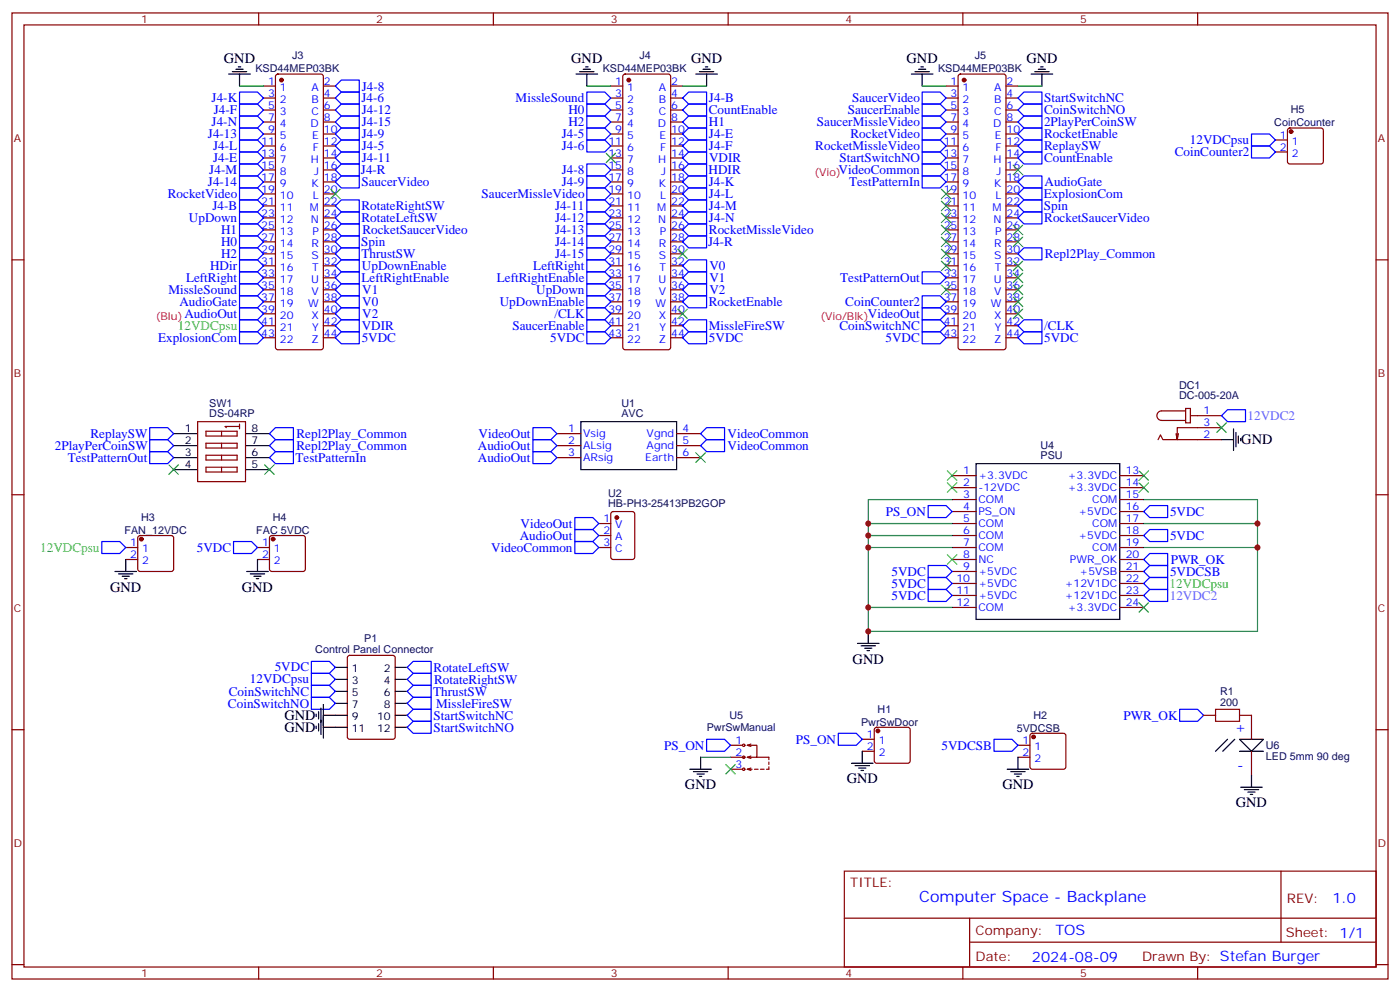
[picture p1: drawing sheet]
<svg xmlns="http://www.w3.org/2000/svg" width="412mm" height="292mm" viewBox="0 0 412 292" stroke-linecap="round" stroke-linejoin="round" font-family="sans-serif">
<g fill="none" stroke="#870000" stroke-width=".35">
<path d="M3.5 3.8h405.4v284.3h-405.4zM7.1 7.3h398.2v277.3h-398.2zM76.2 3.8v3.5M145.3 3.8v3.5M214.5 3.8v3.5M283.6 3.8v3.5M352.8 3.8v3.5M77.6 25.3h3.5M77.6 28.9h3.5M77.6 32.4h3.5M77.6 35.9h3.5M77.6 39.4h3.5"/>
<path d="M81.4 22l.4-.2h12.7l.5 .2 .2 .5v79.7l-.2 .5-.5 .2h-12.7l-.5-.2-.2-.5v-79.7zM95.2 25.3h3.6M95.2 28.9h3.6M95.2 32.4h3.6M95.2 35.9h3.6M95.2 39.4h3.6M179.9 25.3h3.5M179.9 28.9h3.5M179.9 32.4h3.5M179.9 35.9h3.5M179.9 39.4h3.5M183.7 22l.4-.2h12.7l.5 .2 .3 .5v79.7l-.3 .5-.5 .2h-12.7l-.4-.2-.3-.5v-79.7z"/>
<path d="M197.6 25.3h3.5M197.6 28.9h3.5M197.6 32.4h3.5M197.6 35.9h3.5M197.6 39.4h3.5M278.7 25.3h3.5M278.7 28.9h3.5M278.7 32.4h3.5M278.7 35.9h3.5M278.7 39.4h3.5M282.5 22l.4-.2h12.7l.5 .2 .2 .5v79.7l-.2 .5-.5 .2h-12.7l-.5-.2-.2-.5v-79.7zM296.3 25.3h3.6"/>
<path d="M296.3 28.9h3.6M296.3 32.4h3.6M296.3 35.9h3.6M296.3 39.4h3.6M379.5 37.9l.4-.2h9.2l.5 .2 .2 .5v9.2l-.2 .5-.5 .2h-9.2l-.5-.3-.2-.4v-9.2zM77.6 43h3.5M77.6 46.5h3.5M77.6 50h3.5M77.6 53.6h3.5M77.6 57.1h3.5M95.2 43h3.6M95.2 46.5h3.6"/>
<path d="M95.2 50h3.6M95.2 53.6h3.6M95.2 57.1h3.6M179.9 43h3.5M179.9 46.5h3.5M179.9 50h3.5M179.9 53.6h3.5M179.9 57.1h3.5M197.6 43h3.5M197.6 46.5h3.5M197.6 50h3.5M197.6 53.6h3.5"/>
<path d="M197.6 57.1h3.5M278.7 43h3.5M278.7 46.5h3.5M278.7 50h3.5M278.7 53.6h3.5M278.7 57.1h3.5M296.3 43h3.6M296.3 46.5h3.6M296.3 50h3.6M296.3 53.6h3.6M296.3 57.1h3.6M375.7 41.2h3.5"/>
<path d="M375.7 44.7h3.5M3.5 76.5h3.6M77.6 78.2h3.5M77.6 74.7h3.5M77.6 71.2h3.5M77.6 67.7h3.5M77.6 60.6h3.5M77.6 64.1h3.5M95.2 78.2h3.6M95.2 74.7h3.6M95.2 71.2h3.6M95.2 67.7h3.6"/>
<path d="M95.2 60.6h3.6M95.2 64.1h3.6M179.9 78.2h3.5M179.9 74.7h3.5M179.9 71.2h3.5M179.9 67.7h3.5M179.9 60.6h3.5M179.9 64.1h3.5M197.6 78.2h3.5M197.6 74.7h3.5M197.6 71.2h3.5M197.6 67.7h3.5"/>
<path d="M197.6 60.6h3.5M197.6 64.1h3.5M278.7 78.2h3.5M278.7 74.7h3.5M278.7 71.2h3.5M278.7 67.7h3.5M278.7 60.6h3.5M278.7 64.1h3.5M296.3 78.2h3.6M296.3 74.7h3.6M296.3 71.2h3.6M296.3 67.7h3.6"/>
<path d="M296.3 60.6h3.6M296.3 64.1h3.6M405.3 76.5h3.6M77.6 99.4h3.5M77.6 95.9h3.5M77.6 92.4h3.5M77.6 88.8h3.5M77.6 85.3h3.5M77.6 81.8h3.5M95.2 99.4h3.6M95.2 95.9h3.6M95.2 92.4h3.6"/>
<path d="M95.2 88.8h3.6M95.2 85.3h3.6M95.2 81.8h3.6M179.9 99.4h3.5M179.9 95.9h3.5M179.9 92.4h3.5M179.9 88.8h3.5M179.9 85.3h3.5M179.9 81.8h3.5M197.6 99.4h3.5M197.6 95.9h3.5M197.6 92.4h3.5"/>
<path d="M197.6 88.8h3.5M197.6 85.3h3.5M197.6 81.8h3.5M278.7 99.4h3.5M278.7 95.9h3.5M278.7 92.4h3.5M278.7 88.8h3.5M278.7 85.3h3.5M278.7 81.8h3.5M296.3 99.4h3.6M296.3 95.9h3.6M296.3 92.4h3.6"/>
<path d="M296.3 88.8h3.6M296.3 85.3h3.6M296.3 81.8h3.6M58.2 124.1h14.1v17.6h-14.1zM60.7 126.9h9.1v1.4h-9.1zM60.7 130.5h9.1v1.4h-9.1zM60.7 134h9.1v1.4h-9.1zM60.7 137.5h9.1v1.4h-9.1zM65.3 126.9v1.4M65.3 130.5v1.4M65.3 134v1.4M65.3 137.5v1.4"/>
<path d="M70.6 125.5h-4.3l.4 .4M70.6 124.8v1.4M164 127.6h7.1M164 131.2h7.1M164 134.7h7.1M199.3 127.6h7.1M199.3 131.2h7.1M199.3 134.7h7.1M280.5 140h7M329.8 140h7.1M341.1 129.4l.7-1.4 .7 1.4h17.3M347.1 127.6l-.3 1.8"/>
<path d="M349.2 120.2h1.5v4.3h-1.5zM349.2 120.9h-7a1.41 1.41 0 0 0-1.4 1.4 1.41 1.41 0 0 0 1.4 1.5h7M350.7 122.3h9.1M359.8 125.9h-13v3.5l-.4-1.8M3.5 145.6h3.6M40.8 157.8l.5-.2h9.1l.5 .2 .3 .5v9.2l-.3 .5-.5 .2h-9.1l-.5-.2-.2-.5v-9.2zM79.6 157.8l.5-.2h9.2l.5 .2 .2 .5v9.2l-.3 .5-.4 .2h-9.2l-.5-.2-.2-.5v-9.2zM176.4 154.1h3.5M176.4 157.6h3.5M180.2 150.8l.4-.2h5.7l.6 .4 .1 13-.5 .6-5.9 .1-.6-.5-.1-12.9zM280.5 154.1h7M280.5 157.6h7"/>
<path d="M280.5 143.5h7M280.5 147h7M280.5 150.6h7M329.8 154.1h7.1M329.8 157.6h7.1M329.8 143.5h7.1M329.8 147h7.1M329.8 150.6h7.1M405.3 145.6h3.6M37 161.1h3.6M37 164.7h3.6M75.8 161.1h3.6"/>
<path d="M75.8 164.7h3.6M176.4 161.1h3.5M280.5 161.1h7M280.5 164.7h7M280.5 168.2h7M280.5 171.7h7M280.5 175.3h7M280.5 178.8h7M329.8 161.1h7.1M329.8 164.7h7.1M329.8 168.2h7.1M329.8 171.7h7.1"/>
<path d="M329.8 175.3h7.1M329.8 178.8h7.1M102.5 193.1l.5-.2h12.7l.7 .4v23.6l-.4 .6-13 .1-.6-.5-.1-23.5zM3.5 214.8h3.6M215.2 219.4h3.5M220.1 219.4h2.9v3.5h-2.9M220.1 219.4l1.1 .3M221.2 219l-1.1 .4M254 217.6h3.5M257.8 214.3l.4-.2h9.2l.5 .2 .2 .5v9.1l-.2 .5-.5 .2h-9.2l-.5-.2-.2-.5v-9.1zM299.9 219.4h3.5M303.6 216l.5-.2h9.2l.5 .2 .2 .5v9.2l-.3 .5-.4 .2h-9.2l-.5-.2-.2-.5v-9.2z"/>
<path d="M354.5 210.5h3.6M365.1 210.5h3.6v7.1M405.3 214.8h3.6M215.2 222.9h4.2M215.2 226.4h3.5M220.1 226.4h1.4M220.1 222.9l1.1 .3M220.1 226.4l1.1 .4M221.2 222.5l-1.1 .4M221.2 226.1l-1.1 .3M222.2 226.4h1.1M223 222.9h3.5v.7"/>
<path d="M224 226.4h1.1M226.5 225.7v.7h-.7M226.5 224.3v.7M254 221.1h3.5M299.9 222.9h3.5M368.7 221.1v7.1M248.7 256.4h156.6v28.2h-156.6zM377.3 256.4v20.9M248.7 270.2h156.5M285.6 277.3h119.6M285.6 270.2v14.2M3.5 283.9h3.6"/>
<path d="M76.2 284.6v3.5M145.3 284.6v3.5M214.5 284.6v3.5M283.6 284.6v3.5M352.8 284.6v3.5M405.3 283.9h3.6"/>
<circle cx="219.1" cy="219.4" r=".35"/>
<circle cx="219.1" cy="226.4" r=".35"/>
<circle cx="219.1" cy="222.9" r=".35"/>
</g>
<g fill="#870000" stroke="#870000" stroke-width=".35">
<circle cx="82.9" cy="23.6" r=".53"/>
<circle cx="185.2" cy="23.6" r=".53"/>
<circle cx="284" cy="23.6" r=".53"/>
<circle cx="181.7" cy="152.3" r=".53"/>
<circle cx="258.6" cy="215.1" r=".53"/>
<circle cx="304.4" cy="216.9" r=".53"/>
<circle cx="41.6" cy="158.7" r=".53"/>
<circle cx="80.4" cy="158.7" r=".53"/>
<circle cx="380.3" cy="38.7" r=".53"/>
</g>
<g fill="none" stroke="#000" stroke-width=".35">
<path d="M70.2 19.7h.7M172.5 19.7h.7M207.8 19.7h.7M271.3 19.7h.7M306.6 19.7h.7M67.4 21.8h6.3M68.4 21.1h4.3M69.5 20.4h2.1M70.6 21.8v3.5M169.7 21.8h6.3M170.7 21.1h4.3M171.8 20.4h2.1"/>
<path d="M172.9 21.8v3.5M205 21.8h6.3M206 21.1h4.3M207.1 20.4h2.1M208.1 21.8v3.5M268.5 21.8h6.3M269.5 21.1h4.3M270.6 20.4h2.1M271.6 21.8v3.5M303.7 21.8h6.4M304.8 21.1h4.2M305.9 20.4h2.1"/>
<path d="M306.9 21.8v3.5M51.2 127.6h7M51.2 131.2h7M51.2 134.7h7M51.2 138.2h7M72.3 127.6h7.1M72.3 131.2h7.1M72.3 134.7h7.1M72.3 138.2h7.1M171.1 124.1h28.2v14.1h-28.2zM287.5 136.5h42.3v45.8h-42.3zM359.8 129.4h3.6"/>
<path d="M363.4 126.2v6.4M364.1 127.3v4.2M364.8 128.3v2.2M365.5 129v.8M33.9 168.2h6.3M34.9 168.9h4.3M36 169.6h2.1M36.7 170.3h.7M37 164.7v3.5M72.7 168.2h6.3M73.7 168.9h4.3M74.8 169.6h2.1"/>
<path d="M75.5 170.3h.7M75.8 164.7v3.5M98.8 196.4h3.5M98.8 200h3.5M116.4 196.4h3.5M116.4 200h3.5M252.6 189.4h6.3M253.6 190.1h4.3M254.7 190.8h2.1M255.4 191.5h.7M255.8 185.8v3.6M93.1 210.2v.7"/>
<path d="M93.1 213.7v.7M93.8 209.5v2.1M93.8 213v2.1M94.5 208.4v7.8M95.2 214.1h7.1M95.2 210.5h7.1M95.2 207.4v9.8M98.8 203.5h3.5M98.8 207h3.5M116.4 214.1h3.5M116.4 210.5h3.5M116.4 203.5h3.5"/>
<path d="M116.4 207h3.5M361.6 217.6l-3.5 3.5M363.7 217.6l-3.5 3.5M365.1 217.6h7.1l-3.5 3.5zM203.2 226.4h6.3M204.3 227.1h4.2M205.3 227.8h2.1M206 228.5h.7M206.4 222.9v3.5M250.8 224.6h6.4M251.9 225.4h4.2M252.9 226.1h2.2"/>
<path d="M253.6 226.8h.8M254 221.1v3.5M296.7 226.4h6.3M297.7 227.1h4.3M298.8 227.8h2.1M299.5 228.5h.7M299.9 222.9v3.5M365.1 221.1h7.1M365.5 231.7h6.3M366.5 232.4h4.3M367.6 233.1h2.1M368.3 233.8h.7"/>
<path d="M368.7 228.2v3.5"/>
</g>
<g fill="none" stroke="#00f" stroke-width=".35">
<path d="M70.6 27.1h5.2l1.8 1.8-1.8 1.7h-5.2zM70.6 30.6h5.2l1.8 1.8-1.8 1.7h-5.2zM70.6 34.1h5.2l1.8 1.8-1.8 1.8h-5.2zM70.6 37.7h5.2l1.8 1.7-1.8 1.8h-5.2zM98.8 39.4l1.7-1.7h5.3v3.5h-5.3zM100.5 23.6h5.3v3.5h-5.3l-1.7-1.8zM100.5 27.1h5.3v3.5h-5.3l-1.7-1.7zM100.5 30.6h5.3v3.5h-5.3l-1.7-1.7zM100.5 34.1h5.3v3.6h-5.3l-1.7-1.8zM172.9 27.1h5.3l1.7 1.8-1.7 1.7h-5.3zM172.9 30.6h5.3l1.7 1.8-1.7 1.7h-5.3zM172.9 34.1h5.3l1.7 1.8-1.7 1.8h-5.3z"/>
<path d="M172.9 37.7h5.3l1.7 1.7-1.7 1.8h-5.3zM201.1 39.4l1.7-1.7h5.3v3.5h-5.3zM202.8 30.6h5.3v3.5h-5.3l-1.7-1.7zM202.8 34.1h5.3v3.6h-5.3l-1.7-1.8zM202.8 27.1h5.3v3.5h-5.3l-1.7-1.7zM271.6 27.1h5.3l1.8 1.8-1.8 1.7h-5.3zM271.6 30.6h5.3l1.8 1.8-1.8 1.7h-5.3zM271.6 34.1h5.3l1.8 1.8-1.8 1.8h-5.3zM271.6 37.7h5.3l1.8 1.7-1.8 1.8h-5.3zM299.9 28.9l1.7-1.8h5.3v3.5h-5.3zM299.9 32.4l1.7-1.8h5.3v3.5h-5.3zM299.9 35.9l1.7-1.8h5.3v3.6h-5.3z"/>
<path d="M299.9 39.4l1.7-1.7h5.3v3.5h-5.3zM368.7 39.4h5.2l1.8 1.8-1.8 1.8h-5.2zM70.6 55.3h5.2l1.8 1.8-1.8 1.7h-5.2zM70.6 41.2h5.2l1.8 1.8-1.8 1.7h-5.2zM70.6 44.7h5.2l1.8 1.8-1.8 1.8h-5.2zM70.6 48.3h5.2l1.8 1.7-1.8 1.8h-5.2zM70.6 51.8h5.2l1.8 1.8-1.8 1.7h-5.2zM70.6 58.8h5.2l1.8 1.8-1.8 1.8h-5.2zM98.8 53.6l1.7-1.8h5.3v3.5h-5.3zM98.8 43l1.7-1.8h5.3v3.5h-5.3zM98.8 46.5l1.7-1.8h5.3v3.6h-5.3zM100.5 48.3h5.3v3.5h-5.3l-1.7-1.8z"/>
<path d="M172.9 55.3h5.3l1.7 1.8-1.7 1.7h-5.3zM172.9 48.3h5.3l1.7 1.7-1.7 1.8h-5.3zM172.9 41.2h5.3l1.7 1.8-1.7 1.7h-5.3zM172.9 51.8h5.3l1.7 1.8-1.7 1.7h-5.3zM172.9 58.8h5.3l1.7 1.8-1.7 1.8h-5.3zM201.1 46.5l1.7-1.8h5.3v3.6h-5.3zM201.1 53.6l1.7-1.8h5.3v3.5h-5.3zM201.1 43l1.7-1.8h5.3v3.5h-5.3zM201.1 57.1l1.7-1.8h5.3v3.5h-5.3zM202.8 48.3h5.3v3.5h-5.3l-1.7-1.8zM271.6 41.2h5.3l1.8 1.8-1.8 1.7h-5.3zM271.6 44.7h5.3l1.8 1.8-1.8 1.8h-5.3z"/>
<path d="M271.6 48.3h5.3l1.8 1.7-1.8 1.8h-5.3zM271.6 51.8h5.3l1.8 1.8-1.8 1.7h-5.3zM299.9 43l1.7-1.8h5.3v3.5h-5.3zM299.9 46.5l1.7-1.8h5.3v3.6h-5.3zM299.9 53.6l1.7-1.8h5.3v3.5h-5.3zM299.9 57.1l1.7-1.8h5.3v3.5h-5.3zM368.7 43h5.2l1.8 1.7-1.8 1.8h-5.2zM70.6 62.4h5.2l1.8 1.7-1.8 1.8h-5.2zM70.6 65.9h5.2l1.8 1.8-1.8 1.7h-5.2zM70.6 69.4h5.2l1.8 1.8-1.8 1.8h-5.2zM70.6 73h5.2l1.8 1.7-1.8 1.8h-5.2zM70.6 76.5h5.2l1.8 1.7-1.8 1.8h-5.2z"/>
<path d="M98.8 60.6l1.7-1.8h5.3v3.6h-5.3zM98.8 64.1l1.7-1.7h5.3v3.5h-5.3zM98.8 71.2l1.7-1.8h5.3v3.6h-5.3zM98.8 74.7l1.7-1.7h5.3v3.5h-5.3zM98.8 78.2l1.7-1.7h5.3v3.5h-5.3zM100.5 65.9h5.3v3.5h-5.3l-1.7-1.7zM172.9 76.5h5.3l1.7 1.7-1.7 1.8h-5.3zM172.9 65.9h5.3l1.7 1.8-1.7 1.7h-5.3zM172.9 69.4h5.3l1.7 1.8-1.7 1.8h-5.3zM172.9 62.4h5.3l1.7 1.7-1.7 1.8h-5.3zM172.9 73h5.3l1.7 1.7-1.7 1.8h-5.3zM201.1 78.2l1.7-1.7h5.3v3.5h-5.3z"/>
<path d="M201.1 64.1l1.7-1.7h5.3v3.5h-5.3zM201.1 60.6l1.7-1.8h5.3v3.6h-5.3zM201.1 71.2l1.7-1.8h5.3v3.6h-5.3zM202.8 65.9h5.3v3.5h-5.3l-1.7-1.7zM299.9 60.6l1.7-1.8h5.3v3.6h-5.3zM299.9 64.1l1.7-1.7h5.3v3.5h-5.3zM299.9 74.7l1.7-1.7h5.3v3.5h-5.3zM70.6 80h5.2l1.8 1.8-1.8 1.7h-5.2zM70.6 83.5h5.2l1.8 1.8-1.8 1.8h-5.2zM70.6 87.1h5.2l1.8 1.7-1.8 1.8h-5.2zM70.6 90.6h5.2l1.8 1.8-1.8 1.7h-5.2zM70.6 94.1h5.2l1.8 1.8-1.8 1.7h-5.2z"/>
<path d="M70.6 97.6h5.2l1.8 1.8-1.8 1.8h-5.2zM98.8 81.8l1.7-1.8h5.3v3.5h-5.3zM98.8 85.3l1.7-1.8h5.3v3.6h-5.3zM98.8 88.8l1.7-1.7h5.3v3.5h-5.3zM98.8 92.4l1.7-1.8h5.3v3.5h-5.3zM98.8 95.9l1.7-1.8h5.3v3.5h-5.3zM100.5 97.6h5.3v3.6h-5.3l-1.7-1.8zM172.9 97.6h5.3l1.7 1.8-1.7 1.8h-5.3zM172.9 80h5.3l1.7 1.8-1.7 1.7h-5.3zM172.9 83.5h5.3l1.7 1.8-1.7 1.8h-5.3zM172.9 87.1h5.3l1.7 1.7-1.7 1.8h-5.3zM172.9 90.6h5.3l1.7 1.8-1.7 1.7h-5.3z"/>
<path d="M172.9 94.1h5.3l1.7 1.8-1.7 1.7h-5.3zM201.1 81.8l1.7-1.8h5.3v3.5h-5.3zM201.1 85.3l1.7-1.8h5.3v3.6h-5.3zM201.1 88.8l1.7-1.7h5.3v3.5h-5.3zM201.1 95.9l1.7-1.8h5.3v3.5h-5.3zM202.8 97.6h5.3v3.6h-5.3l-1.7-1.8zM271.6 97.6h5.3l1.8 1.8-1.8 1.8h-5.3zM271.6 80h5.3l1.8 1.8-1.8 1.7h-5.3zM271.6 87.1h5.3l1.8 1.7-1.8 1.8h-5.3zM271.6 90.6h5.3l1.8 1.8-1.8 1.7h-5.3zM271.6 94.1h5.3l1.8 1.8-1.8 1.7h-5.3zM299.9 99.4l1.7-1.8h5.3v3.6h-5.3z"/>
<path d="M299.9 95.9l1.7-1.8h5.3v3.5h-5.3zM44.1 125.9h5.3l1.8 1.7-1.8 1.8h-5.3zM44.1 129.4h5.3l1.8 1.8-1.8 1.7h-5.3zM44.1 132.9h5.3l1.8 1.8-1.8 1.8h-5.3zM79.4 127.6l1.7-1.7h5.3v3.5h-5.3zM79.4 131.2l1.7-1.8h5.3v3.5h-5.3zM79.4 134.7l1.7-1.8h5.3v3.6h-5.3zM157 125.9h5.3l1.7 1.7-1.7 1.8h-5.3zM157 129.4h5.3l1.7 1.8-1.7 1.7h-5.3zM157 132.9h5.3l1.7 1.8-1.7 1.8h-5.3zM206.4 127.6l1.7-1.7h5.3v3.5h-5.3zM206.4 131.2l1.7-1.8h5.3v3.5h-5.3z"/>
<path d="M361.6 120.6h5.3v3.5h-5.3l-1.8-1.8zM30 159.4h5.3l1.7 1.7-1.7 1.8h-5.3zM68.8 159.4h5.3l1.7 1.7-1.7 1.8h-5.3zM169.3 152.3h5.3l1.8 1.8-1.8 1.8h-5.3zM169.3 155.9h5.3l1.8 1.7-1.8 1.8h-5.3zM169.3 159.4h5.3l1.8 1.7-1.8 1.8h-5.3zM273.4 148.8h5.3l1.8 1.8-1.8 1.7h-5.3zM336.9 157.6l1.8-1.7h5.3v3.5h-5.3zM338.7 148.8h5.3v3.5h-5.3l-1.8-1.7zM273.4 173.5h5.3l1.8 1.8-1.8 1.7h-5.3zM273.4 166.4h5.3l1.8 1.8-1.8 1.8h-5.3zM273.4 170h5.3l1.8 1.7-1.8 1.8h-5.3z"/>
<path d="M336.9 175.3l1.8-1.8h5.3v3.5h-5.3zM336.9 171.7l1.8-1.7h5.3v3.5h-5.3zM336.9 168.2l1.8-1.8h5.3v3.6h-5.3zM336.9 164.7l1.8-1.8h5.3v3.5h-5.3zM91.7 194.7h5.3l1.8 1.7-1.8 1.8h-5.3zM91.7 198.2h5.3l1.8 1.8-1.8 1.7h-5.3zM119.9 196.4l1.8-1.7h5.3v3.5h-5.3zM119.9 200l1.8-1.8h5.3v3.5h-5.3zM91.7 201.7h5.3l1.8 1.8-1.8 1.7h-5.3zM91.7 205.2h5.3l1.8 1.8-1.8 1.8h-5.3zM119.9 207l1.8-1.8h5.3v3.6h-5.3zM119.9 214.1l1.8-1.8h5.3v3.5h-5.3z"/>
<path d="M119.9 203.5l1.8-1.8h5.3v3.5h-5.3zM119.9 210.5l1.8-1.7h5.3v3.5h-5.3zM208.1 217.6h5.3l1.8 1.8-1.8 1.7h-5.3zM246.9 215.8h5.3l1.8 1.8-1.8 1.8h-5.3zM292.8 217.6h5.3l1.8 1.8-1.8 1.7h-5.3zM347.5 208.8h5.3l1.7 1.7-1.7 1.8h-5.3z"/>
</g>
<g fill="none" stroke="#3c3" stroke-width=".35">
<path d="M97.4 55.7l2.8 2.8M100.2 55.7l-2.8 2.8M178.5 45.1l2.8 2.8M181.3 45.1l-2.8 2.8M277.3 59.2l2.8 2.8M277.3 55.7l2.8 2.8M280.1 55.7l-2.8 2.8M280.1 59.2l-2.8 2.8M298.4 48.6l2.9 2.8M301.3 48.6l-2.9 2.8M199.7 73.3l2.8 2.8M202.5 73.3l-2.8 2.8"/>
<path d="M277.3 62.7l2.8 2.8M277.3 66.3l2.8 2.8M277.3 73.3l2.8 2.8M277.3 69.8l2.8 2.8M277.3 76.8l2.8 2.9M280.1 62.7l-2.8 2.8M280.1 66.3l-2.8 2.8M280.1 73.3l-2.8 2.8M280.1 69.8l-2.8 2.8M280.1 76.8l-2.8 2.9M298.4 76.8l2.9 2.9M298.4 69.8l2.9 2.8"/>
<path d="M298.4 66.3l2.9 2.8M301.3 76.8l-2.9 2.9M301.3 69.8l-2.9 2.8M301.3 66.3l-2.9 2.8M199.7 90.9l2.8 2.9M202.5 90.9l-2.8 2.9M277.3 83.9l2.8 2.8M280.1 83.9l-2.8 2.8M298.4 80.4l2.9 2.8M298.4 83.9l2.9 2.8M298.4 87.4l2.9 2.8M298.4 90.9l2.9 2.9"/>
<path d="M301.3 80.4l-2.9 2.8M301.3 83.9l-2.9 2.8M301.3 87.4l-2.9 2.8M301.3 90.9l-2.9 2.9M49.7 136.8l2.9 2.8M52.6 136.8l-2.9 2.8M78 136.8l2.8 2.8M80.8 136.8l-2.8 2.8M205 133.3l2.8 2.8M207.8 133.3l-2.8 2.8M279 138.6l2.9 2.8M281.9 138.6l-2.9 2.8"/>
<path d="M335.5 138.6l2.8 2.8M338.3 138.6l-2.8 2.8M358.4 124.5l2.8 2.8M361.2 124.5l-2.8 2.8M279 142.1l2.9 2.8M281.9 142.1l-2.9 2.8M335.5 142.1l2.8 2.8M338.3 142.1l-2.8 2.8M279 163.3l2.9 2.8M281.9 163.3l-2.9 2.8M335.5 177.4l2.8 2.8M338.3 177.4l-2.8 2.8"/>
<path d="M213.8 225l2.8 2.8M216.6 225l-2.8 2.8"/>
</g>
<g fill="none" stroke="#008700" stroke-width=".35">
<path d="M70.6 25.3h7M172.9 25.3h7M201.1 25.3h7M271.6 25.3h7.1M299.9 25.3h7M255.8 154.1h24.7M255.8 157.6h24.7M280.5 147h-24.7v38.8h114.6v-38.8h-33.5M336.9 154.1h33.5M255.8 161.1h24.7M255.8 178.8h24.7M336.9 161.1h33.5"/>
<path d="M206.4 222.9h8.8"/>
</g>
<path d="M358.1 208.8h7v3.5h-7z" fill="none" stroke="#a10000" stroke-width=".35"/>
<g fill="#c00">
<circle cx="370.4" cy="154.1" r=".88"/>
<circle cx="370.4" cy="161.1" r=".88"/>
<circle cx="255.8" cy="185.8" r=".88"/>
<circle cx="255.8" cy="154.1" r=".88"/>
<circle cx="255.8" cy="161.1" r=".88"/>
<circle cx="255.8" cy="178.8" r=".88"/>
<circle cx="255.8" cy="157.6" r=".88"/>
</g>
<text font-size="4.6" fill="#00f" x="270.8" y="265.4">Computer Space - Backplane</text>
<g font-size="4.2">
<text x="66" y="18.6">GND</text>
<text x="168.3" y="18.6">GND</text>
<text x="203.6" y="18.6">GND</text>
<text x="267.1" y="18.6">GND</text>
<text x="302.3" y="18.6">GND</text>
<text x="365.7" y="130.8">GND</text>
<text x="32.4" y="174.1">GND</text>
<text x="71.3" y="174.1">GND</text>
<text x="251.2" y="195.3">GND</text>
<text x="83.8" y="215.5">GND</text>
<text x="83.8" y="211.9">GND</text>
<text x="201.8" y="232.3">GND</text>
<text x="249.4" y="230.6">GND</text>
<text x="295.3" y="232.3">GND</text>
<text x="364.1" y="237.6">GND</text>
</g>
<g font-size="4.2" fill="#00f">
<text x="363.7" y="215.5">+</text>
<text x="364.4" y="226.8">-</text>
<text x="392.5" y="265.7">1.0</text>
<text x="310.9" y="275.2">TOS</text>
<text x="304" y="283">2024-08-09</text>
</g>
<g font-size="3.9" fill="#00f">
<text x="106.5" y="26.6">J4-8</text>
<text x="62.3" y="30.1">J4-K</text>
<text x="63" y="33.6">J4-F</text>
<text x="106.5" y="30.2">J4-6</text>
<text x="106.5" y="33.7">J4-12</text>
<text x="151.9" y="30.1">MissleSound</text>
<text x="167.4" y="33.6">H0</text>
<text x="208.8" y="33.6">CountEnable</text>
<text x="208.8" y="30.1">J4-B</text>
<text x="249.7" y="33.6">SaucerEnable</text>
<text x="251" y="30.1">SaucerVideo</text>
<text x="307.6" y="33.6">CoinSwitchNO</text>
<text x="307.6" y="30.1">StartSwitchNC</text>
<text x="61.2" y="40.7">J4-13</text>
<text x="62.3" y="37.2">J4-N</text>
<text x="106.5" y="37.2">J4-15</text>
<text x="106.5" y="40.7">J4-9</text>
<text x="165.5" y="40.7">J4-5</text>
<text x="167.4" y="37.2">H2</text>
<text x="208.8" y="37.1">H1</text>
<text x="208.8" y="40.7">J4-E</text>
<text x="240.6" y="37.1">SaucerMissleVideo</text>
<text x="250.5" y="40.7">RocketVideo</text>
<text x="307.5" y="37.1">2PlayPerCoinSW</text>
<text x="307.6" y="40.7">RocketEnable</text>
<text x="62.7" y="44.2">J4-L</text>
<text x="62.7" y="47.8">J4-E</text>
<text x="106.5" y="44.3">J4-5</text>
<text x="106.5" y="47.8">J4-11</text>
<text x="165.5" y="44.2">J4-6</text>
<text x="208.8" y="44.2">J4-F</text>
<text x="208.9" y="47.7">VDIR</text>
<text x="240.2" y="44.2">RocketMissleVideo</text>
<text x="247.3" y="47.7">StartSwitchNO</text>
<text x="307.5" y="44.2">ReplaySW</text>
<text x="307.5" y="47.7">CountEnable</text>
<text x="346" y="46">CoinCounter2</text>
<text x="350.5" y="42.4">12VDCpsu</text>
<text x="61.7" y="51.3">J4-M</text>
<text x="106.3" y="51.3">J4-R</text>
<text x="165.5" y="51.3">J4-8</text>
<text x="208.7" y="51.2">HDIR</text>
<text x="247" y="51.3">VideoCommon</text>
<text x="49.4" y="58.3">RocketVideo</text>
<text x="61.2" y="54.8">J4-14</text>
<text x="106.5" y="54.8">SaucerVideo</text>
<text x="141.8" y="58.3">SaucerMissleVideo</text>
<text x="165.5" y="54.8">J4-9</text>
<text x="208.8" y="54.8">J4-K</text>
<text x="208.8" y="58.3">J4-L</text>
<text x="250.1" y="54.8">TestPatternIn</text>
<text x="307.5" y="58.3">ExplosionCom</text>
<text x="307.7" y="54.8">AudioGate</text>
<text x="55.6" y="65.4">UpDown</text>
<text x="62.6" y="61.9">J4-B</text>
<text x="106.5" y="61.8">RotateRightSW</text>
<text x="106.5" y="65.3">RotateLeftSW</text>
<text x="163.5" y="65.4">J4-12</text>
<text x="163.5" y="61.8">J4-11</text>
<text x="208.8" y="65.4">J4-N</text>
<text x="208.8" y="61.8">J4-M</text>
<text x="307.5" y="61.8">Spin</text>
<text x="307.6" y="65.3">RocketSaucerVideo</text>
<text x="65.1" y="68.9">H1</text>
<text x="106.7" y="68.9">RocketSaucerVideo</text>
<text x="163.5" y="68.9">J4-13</text>
<text x="208.8" y="68.9">RocketMissleVideo</text>
<text x="65.1" y="72.5">H0</text>
<text x="65.1" y="76">H2</text>
<text x="106.4" y="72.4">Spin</text>
<text x="106.5" y="75.9">ThrustSW</text>
<text x="163.5" y="72.4">J4-14</text>
<text x="163.5" y="76">J4-15</text>
<text x="208.6" y="72.5">J4-R</text>
<text x="307.8" y="76">Repl2Play_Common</text>
<text x="54.8" y="83">LeftRight</text>
<text x="61.9" y="79.5">HDir</text>
<text x="106.5" y="83">LeftRightEnable</text>
<text x="106.6" y="79.5">UpDownEnable</text>
<text x="146.3" y="83">LeftRightEnable</text>
<text x="157.1" y="79.5">LeftRight</text>
<text x="209" y="79.5">V0</text>
<text x="209" y="83">V1</text>
<text x="247.5" y="83">TestPatternOut</text>
<text x="49.6" y="86.6">MissleSound</text>
<text x="106.7" y="86.5">V1</text>
<text x="158" y="86.6">UpDown</text>
<text x="209" y="86.5">V2</text>
<text x="52.9" y="90.1">AudioGate</text>
<text x="54.3" y="93.6">AudioOut</text>
<text x="106.7" y="90">V0</text>
<text x="106.7" y="93.6">V2</text>
<text x="147.2" y="90.1">UpDownEnable</text>
<text x="163.3" y="93.6">/CLK</text>
<text x="208.8" y="90">RocketEnable</text>
<text x="249" y="90.1">CoinCounter2</text>
<text x="255.6" y="93.6">VideoOut</text>
<text x="46.6" y="100.7">ExplosionCom</text>
<text x="106.5" y="100.6">5VDC</text>
<text x="106.6" y="97.1">VDIR</text>
<text x="150.9" y="97.1">SaucerEnable</text>
<text x="162.1" y="100.7">5VDC</text>
<text x="208.8" y="97.1">MissleFireSW</text>
<text x="208.8" y="100.6">5VDC</text>
<text x="247.3" y="97.1">CoinSwitchNC</text>
<text x="260.8" y="100.6">5VDC</text>
<text x="307.6" y="100.7">5VDC</text>
<text x="307.6" y="97.2">/CLK</text>
<text x="26.7" y="128.9">ReplaySW</text>
<text x="87.3" y="128.9">Repl2Play_Common</text>
<text x="141" y="128.9">VideoOut</text>
<text x="214.3" y="128.9">VideoCommon</text>
<text x="16.2" y="132.4">2PlayPerCoinSW</text>
<text x="20" y="135.9">TestPatternOut</text>
<text x="87.1" y="135.9">TestPatternIn</text>
<text x="87.3" y="132.4">Repl2Play_Common</text>
<text x="140.8" y="132.4">AudioOut</text>
<text x="140.8" y="135.9">AudioOut</text>
<text x="214.3" y="132.4">VideoCommon</text>
<text x="153.3" y="155.4">VideoOut</text>
<text x="260.9" y="151.8">PS_ON</text>
<text x="344.7" y="151.8">5VDC</text>
<text x="153.1" y="158.9">AudioOut</text>
<text x="344.7" y="158.9">5VDC</text>
<text x="58" y="162.4">5VDC</text>
<text x="144.7" y="162.4">VideoCommon</text>
<text x="344.9" y="165.9">PWR_OK</text>
<text x="262.6" y="169.5">5VDC</text>
<text x="262.6" y="173">5VDC</text>
<text x="344.7" y="169.5">5VDCSB</text>
<text x="262.6" y="176.5">5VDC</text>
<text x="80.9" y="197.6">5VDC</text>
<text x="127.7" y="197.7">RotateLeftSW</text>
<text x="73.6" y="201.2">12VDCpsu</text>
<text x="127.9" y="201.2">RotateRightSW</text>
<text x="67.2" y="208.3">CoinSwitchNO</text>
<text x="67.4" y="204.7">CoinSwitchNC</text>
<text x="127.6" y="204.7">ThrustSW</text>
<text x="128.5" y="208.3">MissleFireSW</text>
<text x="127.7" y="215.4">StartSwitchNO</text>
<text x="127.7" y="211.9">StartSwitchNC</text>
<text x="330.9" y="211.8">PWR_OK</text>
<text x="195.6" y="220.6">PS_ON</text>
<text x="234.4" y="218.9">PS_ON</text>
<text x="277.3" y="220.6">5VDCSB</text>
</g>
<g font-size="3.9" fill="#6c0">
<text x="52.4" y="97.1">12VDCpsu</text>
<text x="11.9" y="162.4">12VDCpsu</text>
<text x="344.5" y="172.9">12VDCpsu</text>
</g>
<g font-size="3.9" fill="#c0f">
<text x="367.5" y="123.6">12VDC2</text>
<text x="344.6" y="176.5">12VDC2</text>
</g>
<g font-size="3.9" fill="#800">
<text x="250.5" y="261">TITLE:</text>
<text x="379.1" y="265.7">REV:</text>
<text x="287.4" y="275.2">Company:</text>
<text x="378.7" y="275.8">Sheet: 1/1</text>
<text x="287.4" y="282.9">Date:</text>
<text x="336.4" y="282.9">Drawn By: Stefan Burger</text>
</g>
<g font-size="3.2" fill="#800">
<text x="41.6" y="6.8">1</text>
<text x="110.8" y="6.8">2</text>
<text x="179.9" y="6.8">3</text>
<text x="249.1" y="6.8">4</text>
<text x="318.2" y="6.8">5</text>
<text x="4.1" y="41.9">A</text>
<text x="405.9" y="41.9">A</text>
<text x="4.1" y="111.1">B</text>
<text x="405.9" y="111.1">B</text>
<text x="4.1" y="180.2">C</text>
<text x="405.9" y="180.2">C</text>
<text x="4.1" y="249.3">D</text>
<text x="405.9" y="249.3">D</text>
<text x="41.6" y="287.6">1</text>
<text x="110.8" y="287.6">2</text>
<text x="179.9" y="287.6">3</text>
<text x="249.1" y="287.6">4</text>
<text x="318.2" y="287.6">5</text>
</g>
<g font-size="3.2" fill="#000080">
<text x="86" y="17.5">J3</text>
<text x="188.3" y="17.5">J4</text>
<text x="287.1" y="17.5">J5</text>
<text x="75.2" y="21.3">KSD44MEP03BK</text>
<text x="177.5" y="21.3">KSD44MEP03BK</text>
<text x="276.3" y="21.3">KSD44MEP03BK</text>
<text x="380.2" y="33.4">H5</text>
<text x="375.4" y="37.2">CoinCounter</text>
<text x="61.6" y="119.8">SW1</text>
<text x="183" y="119.8">U1</text>
<text x="347.3" y="117.6">DC-005-20A</text>
<text x="347.3" y="114.5">DC1</text>
<text x="61.6" y="122.9">DS-04RP</text>
<text x="183" y="122.9">AVC</text>
<text x="306.5" y="135.2">PSU</text>
<text x="306.5" y="132.2">U4</text>
<text x="179.2" y="149.3">HB-PH3-25413PB2GOP</text>
<text x="179.2" y="146.3">U2</text>
<text x="41.6" y="153.3">H3</text>
<text x="80.4" y="153.3">H4</text>
<text x="36.7" y="157.1">FAN_12VDC</text>
<text x="75.5" y="157.1">FAC 5VDC</text>
<text x="107.3" y="188.8">P1</text>
<text x="92.9" y="192.3">Control Panel Connector</text>
<text x="258.5" y="209.8">H1</text>
<text x="359.4" y="207.7">200</text>
<text x="359.4" y="204.7">R1</text>
<text x="208.2" y="215.2">PwrSwManual</text>
<text x="214.9" y="211.7">U5</text>
<text x="253.6" y="213.6">PwrSwDoor</text>
<text x="299.5" y="215.3">5VDCSB</text>
<text x="304.4" y="211.6">H2</text>
<text x="372.9" y="220.4">U6</text>
<text x="372.9" y="223.7">LED 5mm 90 deg</text>
</g>
<g font-size="3.2" fill="#00f">
<text x="78.9" y="25">1</text>
<text x="78.9" y="28.5">3</text>
<text x="82.4" y="26.7">1</text>
<text x="91.8" y="26.7">A</text>
<text x="95.4" y="28.5">4</text>
<text x="95.4" y="25">2</text>
<text x="181.3" y="25">1</text>
<text x="181.3" y="28.5">3</text>
<text x="184.7" y="26.7">1</text>
<text x="194.1" y="26.7">A</text>
<text x="197.7" y="28.5">4</text>
<text x="197.7" y="25">2</text>
<text x="280" y="25">1</text>
<text x="280" y="28.5">3</text>
<text x="283.5" y="26.7">1</text>
<text x="292.9" y="26.7">A</text>
<text x="296.5" y="28.5">4</text>
<text x="296.5" y="25">2</text>
<text x="78.9" y="32">5</text>
<text x="78.9" y="35.6">7</text>
<text x="82.4" y="30.3">2</text>
<text x="82.4" y="33.8">3</text>
<text x="91.7" y="33.8">C</text>
<text x="91.8" y="30.3">B</text>
<text x="95.4" y="35.6">8</text>
<text x="95.4" y="32">6</text>
<text x="181.3" y="32">5</text>
<text x="181.3" y="35.6">7</text>
<text x="184.7" y="30.3">2</text>
<text x="184.7" y="33.8">3</text>
<text x="194" y="33.8">C</text>
<text x="194.1" y="30.3">B</text>
<text x="197.7" y="35.6">8</text>
<text x="197.7" y="32">6</text>
<text x="280" y="32">5</text>
<text x="280" y="35.6">7</text>
<text x="283.5" y="30.3">2</text>
<text x="283.5" y="33.8">3</text>
<text x="292.8" y="33.8">C</text>
<text x="292.9" y="30.3">B</text>
<text x="296.5" y="35.6">8</text>
<text x="296.5" y="32">6</text>
<text x="78.9" y="39.1">9</text>
<text x="82.4" y="37.3">4</text>
<text x="82.4" y="40.9">5</text>
<text x="91.5" y="37.3">D</text>
<text x="91.9" y="40.9">E</text>
<text x="95.4" y="39.1">10</text>
<text x="181.3" y="39.1">9</text>
<text x="184.7" y="37.3">4</text>
<text x="184.7" y="40.9">5</text>
<text x="193.8" y="37.3">D</text>
<text x="194.2" y="40.9">E</text>
<text x="197.7" y="39.1">10</text>
<text x="280" y="39.1">9</text>
<text x="283.5" y="37.3">4</text>
<text x="283.5" y="40.9">5</text>
<text x="292.6" y="37.3">D</text>
<text x="293" y="40.9">E</text>
<text x="296.5" y="39.1">10</text>
<text x="377" y="40.9">1</text>
<text x="76.9" y="42.6">11</text>
<text x="76.9" y="46.1">13</text>
<text x="82.4" y="44.4">6</text>
<text x="82.4" y="47.9">7</text>
<text x="91.6" y="47.9">H</text>
<text x="92.1" y="44.4">F</text>
<text x="95.4" y="46.1">14</text>
<text x="95.4" y="42.6">12</text>
<text x="179.2" y="42.6">11</text>
<text x="179.2" y="46.1">13</text>
<text x="184.7" y="44.4">6</text>
<text x="184.7" y="47.9">7</text>
<text x="193.9" y="47.9">H</text>
<text x="194.4" y="44.4">F</text>
<text x="197.7" y="46.1">14</text>
<text x="197.7" y="42.6">12</text>
<text x="278" y="42.6">11</text>
<text x="278" y="46.1">13</text>
<text x="283.5" y="44.4">6</text>
<text x="283.5" y="47.9">7</text>
<text x="292.6" y="47.9">H</text>
<text x="293.2" y="44.4">F</text>
<text x="296.5" y="46.1">14</text>
<text x="296.5" y="42.6">12</text>
<text x="377" y="44.4">2</text>
<text x="380.5" y="42.6">1</text>
<text x="380.5" y="46.1">2</text>
<text x="76.9" y="49.7">15</text>
<text x="76.9" y="53.2">17</text>
<text x="82.4" y="51.4">8</text>
<text x="92.5" y="51.4">J</text>
<text x="95.4" y="53.2">18</text>
<text x="95.4" y="49.7">16</text>
<text x="179.2" y="49.7">15</text>
<text x="179.2" y="53.2">17</text>
<text x="184.7" y="51.4">8</text>
<text x="194.8" y="51.4">J</text>
<text x="197.7" y="53.2">18</text>
<text x="197.7" y="49.7">16</text>
<text x="278" y="49.7">15</text>
<text x="278" y="53.2">17</text>
<text x="283.5" y="51.4">8</text>
<text x="293.6" y="51.4">J</text>
<text x="296.5" y="53.2">18</text>
<text x="296.5" y="49.7">16</text>
<text x="76.9" y="56.7">19</text>
<text x="82.4" y="55">9</text>
<text x="82.4" y="58.5">10</text>
<text x="91.7" y="55">K</text>
<text x="92.2" y="58.5">L</text>
<text x="95.4" y="56.7">20</text>
<text x="179.2" y="56.7">19</text>
<text x="184.7" y="55">9</text>
<text x="184.7" y="58.5">10</text>
<text x="194.1" y="55">K</text>
<text x="194.5" y="58.5">L</text>
<text x="197.7" y="56.7">20</text>
<text x="278" y="56.7">19</text>
<text x="283.5" y="55">9</text>
<text x="283.5" y="58.5">10</text>
<text x="292.8" y="55">K</text>
<text x="293.3" y="58.5">L</text>
<text x="296.5" y="56.7">20</text>
<text x="76.9" y="60.3">21</text>
<text x="76.9" y="63.8">23</text>
<text x="82.4" y="62">11</text>
<text x="82.4" y="65.5">12</text>
<text x="91.3" y="62">M</text>
<text x="91.6" y="65.5">N</text>
<text x="95.4" y="63.8">24</text>
<text x="95.4" y="60.3">22</text>
<text x="179.2" y="60.3">21</text>
<text x="179.2" y="63.8">23</text>
<text x="184.7" y="62">11</text>
<text x="184.7" y="65.5">12</text>
<text x="193.6" y="62">M</text>
<text x="193.9" y="65.5">N</text>
<text x="197.7" y="63.8">24</text>
<text x="197.7" y="60.3">22</text>
<text x="278" y="60.3">21</text>
<text x="278" y="63.8">23</text>
<text x="283.5" y="62">11</text>
<text x="283.5" y="65.5">12</text>
<text x="292.4" y="62">M</text>
<text x="292.7" y="65.5">N</text>
<text x="296.5" y="63.8">24</text>
<text x="296.5" y="60.3">22</text>
<text x="76.9" y="67.3">25</text>
<text x="76.9" y="70.8">27</text>
<text x="82.4" y="69.1">13</text>
<text x="92" y="69.1">P</text>
<text x="95.4" y="70.8">28</text>
<text x="95.4" y="67.3">26</text>
<text x="179.2" y="67.3">25</text>
<text x="179.2" y="70.8">27</text>
<text x="184.7" y="69.1">13</text>
<text x="194.3" y="69.1">P</text>
<text x="197.7" y="70.8">28</text>
<text x="197.7" y="67.3">26</text>
<text x="278" y="67.3">25</text>
<text x="278" y="70.8">27</text>
<text x="283.5" y="69.1">13</text>
<text x="293.1" y="69.1">P</text>
<text x="296.5" y="70.8">28</text>
<text x="296.5" y="67.3">26</text>
<text x="76.9" y="74.4">29</text>
<text x="76.9" y="77.9">31</text>
<text x="82.4" y="72.6">14</text>
<text x="82.4" y="76.1">15</text>
<text x="91.7" y="72.6">R</text>
<text x="91.8" y="76.1">S</text>
<text x="95.4" y="77.9">32</text>
<text x="95.4" y="74.4">30</text>
<text x="179.2" y="74.4">29</text>
<text x="179.2" y="77.9">31</text>
<text x="184.7" y="72.6">14</text>
<text x="184.7" y="76.1">15</text>
<text x="194" y="72.6">R</text>
<text x="194.1" y="76.1">S</text>
<text x="197.7" y="77.9">32</text>
<text x="197.7" y="74.4">30</text>
<text x="278" y="74.4">29</text>
<text x="278" y="77.9">31</text>
<text x="283.5" y="72.6">14</text>
<text x="283.5" y="76.1">15</text>
<text x="292.8" y="72.6">R</text>
<text x="292.9" y="76.1">S</text>
<text x="296.5" y="77.9">32</text>
<text x="296.5" y="74.4">30</text>
<text x="76.9" y="81.4">33</text>
<text x="82.4" y="79.7">16</text>
<text x="82.4" y="83.2">17</text>
<text x="91.6" y="83.2">U</text>
<text x="92" y="79.7">T</text>
<text x="95.4" y="81.4">34</text>
<text x="179.2" y="81.4">33</text>
<text x="184.7" y="79.7">16</text>
<text x="184.7" y="83.2">17</text>
<text x="193.9" y="83.2">U</text>
<text x="194.3" y="79.7">T</text>
<text x="197.7" y="81.4">34</text>
<text x="278" y="81.4">33</text>
<text x="283.5" y="79.7">16</text>
<text x="283.5" y="83.2">17</text>
<text x="292.7" y="83.2">U</text>
<text x="293.1" y="79.7">T</text>
<text x="296.5" y="81.4">34</text>
<text x="76.9" y="84.9">35</text>
<text x="76.9" y="88.5">37</text>
<text x="82.4" y="86.7">18</text>
<text x="91.8" y="86.7">V</text>
<text x="95.4" y="88.5">38</text>
<text x="95.4" y="84.9">36</text>
<text x="179.2" y="84.9">35</text>
<text x="179.2" y="88.5">37</text>
<text x="184.7" y="86.7">18</text>
<text x="194.1" y="86.7">V</text>
<text x="197.7" y="88.5">38</text>
<text x="197.7" y="84.9">36</text>
<text x="278" y="84.9">35</text>
<text x="278" y="88.5">37</text>
<text x="283.5" y="86.7">18</text>
<text x="292.9" y="86.7">V</text>
<text x="296.5" y="88.5">38</text>
<text x="296.5" y="84.9">36</text>
<text x="76.9" y="92">39</text>
<text x="76.9" y="95.5">41</text>
<text x="82.4" y="90.2">19</text>
<text x="82.4" y="93.8">20</text>
<text x="90.8" y="90.2">W</text>
<text x="91.8" y="93.8">X</text>
<text x="95.4" y="95.5">42</text>
<text x="95.4" y="92">40</text>
<text x="179.2" y="92">39</text>
<text x="179.2" y="95.5">41</text>
<text x="184.7" y="90.2">19</text>
<text x="184.7" y="93.8">20</text>
<text x="193.1" y="90.2">W</text>
<text x="194.1" y="93.8">X</text>
<text x="197.7" y="95.5">42</text>
<text x="197.7" y="92">40</text>
<text x="278" y="92">39</text>
<text x="278" y="95.5">41</text>
<text x="283.5" y="90.2">19</text>
<text x="283.5" y="93.8">20</text>
<text x="291.9" y="90.2">W</text>
<text x="292.9" y="93.8">X</text>
<text x="296.5" y="95.5">42</text>
<text x="296.5" y="92">40</text>
<text x="76.9" y="99.1">43</text>
<text x="82.4" y="97.3">21</text>
<text x="82.4" y="100.8">22</text>
<text x="91.8" y="100.8">Z</text>
<text x="92" y="97.3">Y</text>
<text x="95.4" y="99.1">44</text>
<text x="179.2" y="99.1">43</text>
<text x="184.7" y="97.3">21</text>
<text x="184.7" y="100.8">22</text>
<text x="194.1" y="100.8">Z</text>
<text x="194.3" y="97.3">Y</text>
<text x="197.7" y="99.1">44</text>
<text x="278" y="99.1">43</text>
<text x="283.5" y="97.3">21</text>
<text x="283.5" y="100.8">22</text>
<text x="292.9" y="100.8">Z</text>
<text x="293.1" y="97.3">Y</text>
<text x="296.5" y="99.1">44</text>
<text x="354.5" y="122">1</text>
<text x="354.5" y="125.5">3</text>
<text x="167.3" y="127.3">1</text>
<text x="167.3" y="130.8">2</text>
<text x="171.8" y="128.7">Vsig</text>
<text x="190.5" y="128.7">Vgnd</text>
<text x="201.1" y="127.3">4</text>
<text x="201.1" y="130.8">5</text>
<text x="354.5" y="129">2</text>
<text x="167.3" y="134.3">3</text>
<text x="171.8" y="132.2">ALsig</text>
<text x="171.8" y="135.7">ARsig</text>
<text x="190.1" y="135.7">Earth</text>
<text x="190.5" y="132.2">Agnd</text>
<text x="201.1" y="134.3">6</text>
<text x="283.7" y="139.6">1</text>
<text x="283.7" y="143.2">2</text>
<text x="288.2" y="141">+3.3VDC</text>
<text x="314.5" y="141">+3.3VDC</text>
<text x="331.6" y="139.6">13</text>
<text x="331.6" y="143.2">14</text>
<text x="283.7" y="146.7">3</text>
<text x="288.2" y="144.6">-12VDC</text>
<text x="288.2" y="148.1">COM</text>
<text x="314.5" y="144.6">+3.3VDC</text>
<text x="321.8" y="148.1">COM</text>
<text x="331.6" y="146.7">15</text>
<text x="177.7" y="153.7">1</text>
<text x="181.2" y="155.5">V</text>
<text x="283.7" y="150.2">4</text>
<text x="283.7" y="153.7">5</text>
<text x="288.2" y="151.6">PS_ON</text>
<text x="288.2" y="155.2">COM</text>
<text x="317.7" y="151.6">+5VDC</text>
<text x="321.8" y="155.2">COM</text>
<text x="331.6" y="150.2">16</text>
<text x="331.6" y="153.7">17</text>
<text x="38.4" y="160.8">1</text>
<text x="77.2" y="160.8">1</text>
<text x="177.7" y="157.3">2</text>
<text x="177.7" y="160.8">3</text>
<text x="181.2" y="159">A</text>
<text x="283.7" y="157.3">6</text>
<text x="283.7" y="160.8">7</text>
<text x="288.2" y="158.7">COM</text>
<text x="317.7" y="158.7">+5VDC</text>
<text x="331.6" y="157.3">18</text>
<text x="331.6" y="160.8">19</text>
<text x="38.4" y="164.3">2</text>
<text x="41.9" y="162.6">1</text>
<text x="41.9" y="166.1">2</text>
<text x="77.2" y="164.3">2</text>
<text x="80.7" y="162.6">1</text>
<text x="80.7" y="166.1">2</text>
<text x="181.2" y="162.6">C</text>
<text x="283.7" y="164.3">8</text>
<text x="283.7" y="167.9">9</text>
<text x="288.2" y="162.2">COM</text>
<text x="288.2" y="165.7">NC</text>
<text x="315.2" y="165.7">PWR_OK</text>
<text x="321.8" y="162.2">COM</text>
<text x="331.6" y="164.3">20</text>
<text x="331.6" y="167.9">21</text>
<text x="281.7" y="171.4">10</text>
<text x="288.2" y="169.3">+5VDC</text>
<text x="288.2" y="172.8">+5VDC</text>
<text x="313.7" y="172.8">+12V1DC</text>
<text x="318" y="169.3">+5VSB</text>
<text x="331.6" y="171.4">22</text>
<text x="281.7" y="174.9">11</text>
<text x="281.7" y="178.4">12</text>
<text x="288.2" y="176.3">+5VDC</text>
<text x="288.2" y="179.8">COM</text>
<text x="313.7" y="176.3">+12V1DC</text>
<text x="314.5" y="179.8">+3.3VDC</text>
<text x="331.6" y="174.9">23</text>
<text x="331.6" y="178.4">24</text>
<text x="216.7" y="219">1</text>
<text x="255.3" y="217.2">1</text>
<text x="255.3" y="220.8">2</text>
<text x="258.8" y="219">1</text>
<text x="301.2" y="219">1</text>
<text x="304.7" y="220.8">1</text>
<text x="216.7" y="222.5">2</text>
<text x="216.7" y="226.1">3</text>
<text x="258.8" y="222.5">2</text>
<text x="301.2" y="222.5">2</text>
<text x="304.7" y="224.3">2</text>
</g>
<g font-size="3.2" fill="#f00">
<text x="239.9" y="51.8">(Vio)</text>
<text x="45.9" y="94.1">(Blu)</text>
<text x="241.7" y="94.1">(Vio/Blk)</text>
</g>
<g font-size="3.2">
<text x="54.4" y="127.3">1</text>
<text x="54.4" y="130.8">2</text>
<text x="74.1" y="127.3">8</text>
<text x="74.1" y="130.8">7</text>
<text x="54.4" y="134.3">3</text>
<text x="54.4" y="137.9">4</text>
<text x="74.1" y="137.9">5</text>
<text x="74.1" y="134.3">6</text>
<text x="103.6" y="197.8">1</text>
<text x="113.1" y="197.8">2</text>
<text x="103.6" y="201.4">3</text>
<text x="113.1" y="201.4">4</text>
<text x="103.6" y="204.9">5</text>
<text x="103.6" y="208.4">7</text>
<text x="113.1" y="208.4">8</text>
<text x="113.1" y="204.9">6</text>
<text x="103.6" y="211.9">9</text>
<text x="103.6" y="215.5">11</text>
<text x="111.1" y="215.5">12</text>
<text x="111.1" y="211.9">10</text>
</g>
</svg>
